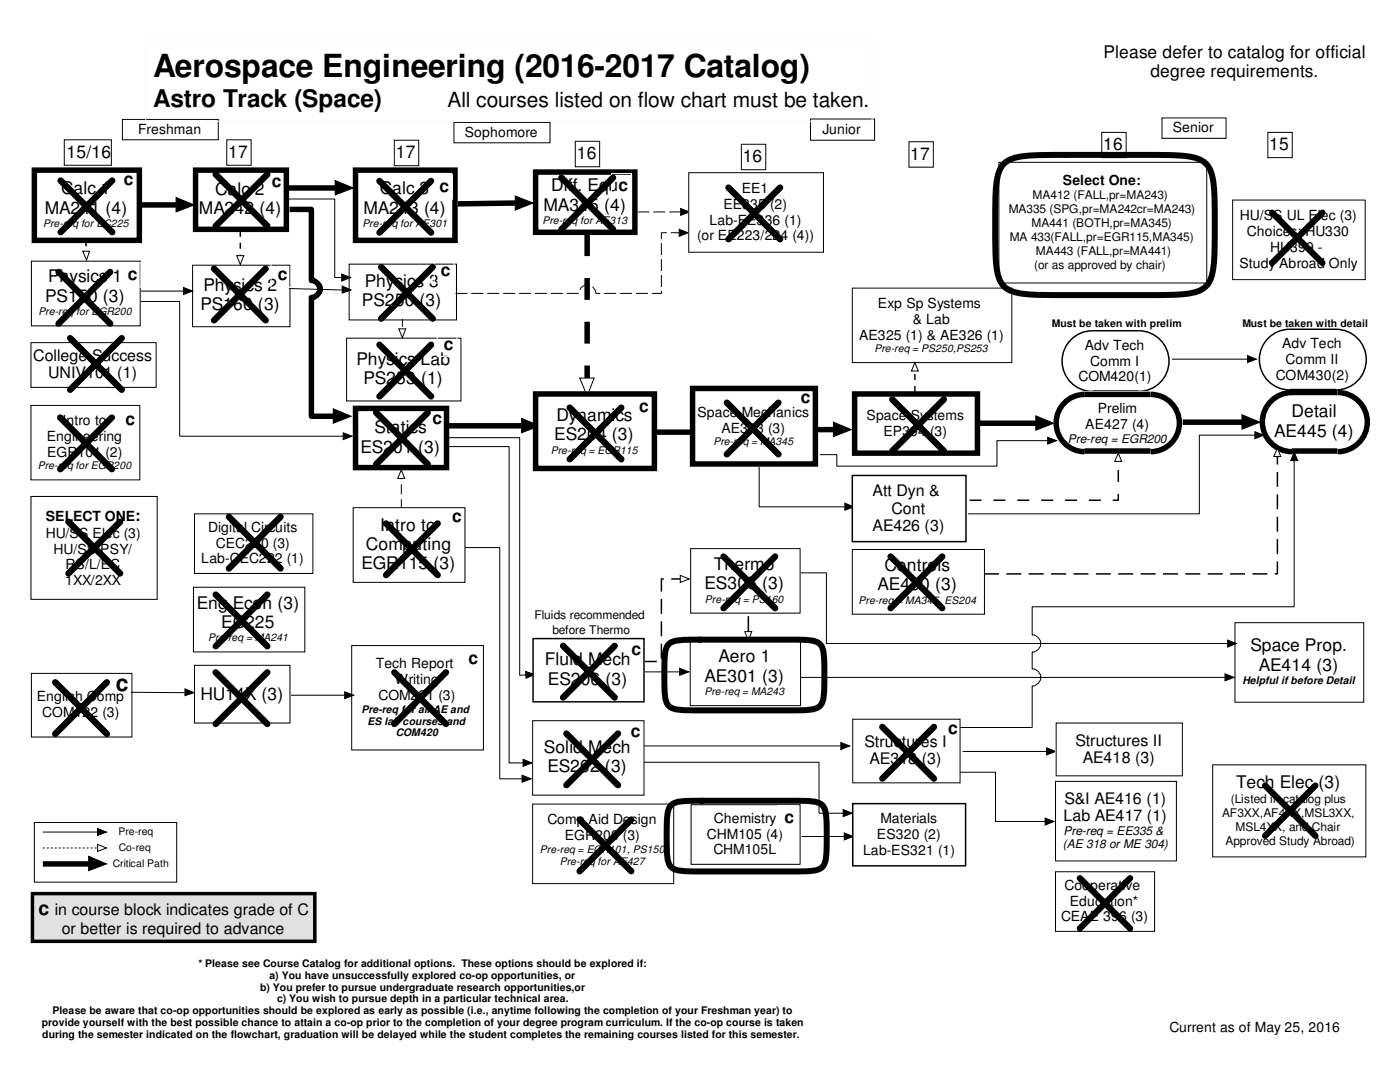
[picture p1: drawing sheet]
<svg xmlns="http://www.w3.org/2000/svg" width="279mm" height="216mm" viewBox="0 0 279 216" stroke-linecap="round" stroke-linejoin="round" font-family="sans-serif">
<path d="M117.2 46.7v28.7" fill="none" stroke="#000" stroke-width="1.1" stroke-dasharray="4.4 4.4" stroke-linecap="butt"/>
<path d="M115.7 75.4h2.9l-1.4 3.6z" fill="#fff"/>
<path d="M115.7 75.4h2.9l-1.4 3.6z" fill="none" stroke="#000" stroke-width=".2"/>
<path d="M6.3 189h156.6v20.9h-156.6z" fill="none" stroke="#fff" stroke-width=".2"/>
<path d="M38.3 52.8h19.6v12.4h-19.6z" fill-rule="evenodd" fill="#fff"/>
<path d="M38.4 52.9h19.5v12.3h-19.5z" fill="none" stroke="#000" stroke-width=".2"/>
<path d="M24.4 23.8h19.2v4.1h-19.2z" fill-rule="evenodd" fill="#fff"/>
<path d="M24.4 23.8h19.2v4.1h-19.2z" fill="none" stroke="#000" stroke-width=".2"/>
<path d="M90.6 24.4h19.2v4.1h-19.2z" fill-rule="evenodd" fill="#fff"/>
<path d="M90.6 24.4h19.2v4.1h-19.2z" fill="none" stroke="#000" stroke-width=".2"/>
<path d="M161.8 23.7h12.7v4.3h-12.7z" fill-rule="evenodd" fill="#fff"/>
<path d="M161.8 23.7h12.7v4.3h-12.7z" fill="none" stroke="#000" stroke-width=".2"/>
<path d="M231.9 23.5h12.8v4.1h-12.8z" fill-rule="evenodd" fill="#fff"/>
<path d="M102.8 39.1l3.6 1.4-3.6 1.4zM231.9 23.5h12.8v4.1h-12.8z" fill="none" stroke="#000" stroke-width=".2"/>
<path d="M102.9 40.5l-11.7 .2" fill="none" stroke="#000" stroke-width="1.1" stroke-linecap="butt"/>
<path d="M102.8 39.1l3.6 1.4-3.6 1.4z" fill="#000"/>
<path d="M6.1 80.8h21.8v15h-21.8z" fill-rule="evenodd" fill="#fff"/>
<path d="M6.2 80.9h21.7v14.9h-21.7z" fill="none" stroke="#000" stroke-width=".2"/>
<path d="M6.1 68.3h25.1v9h-25.1z" fill-rule="evenodd" fill="#fff"/>
<path d="M6.2 68.4h25v8.9h-25z" fill="none" stroke="#000" stroke-width=".2"/>
<path d="M6.2 134.3h20.1v12.8h-20.1z" fill-rule="evenodd" fill="#fff"/>
<path d="M6.3 134.4h20v12.7h-20zM26.1 138.1l10.9 .1M36.9 137.5l1.8 .7-1.8 .6z" fill="none" stroke="#000" stroke-width=".2"/>
<path d="M36.9 137.5l1.8 .7-1.8 .6z" fill="#000"/>
<path d="M12.8 27.9h9.4v5.1h-9.4z" fill-rule="evenodd" fill="#fff"/>
<path d="M12.8 27.9h9.4v5.1h-9.4z" fill="none" stroke="#000" stroke-width=".2"/>
<path d="M48 46.1v4.9" fill="none" stroke="#000" stroke-width=".3" stroke-dasharray="1.2 1.2" stroke-linecap="butt"/>
<path d="M47.2 51h1.4l-.6 1.8z" fill="#fff"/>
<path d="M28.1 58.1h8.5M36.6 57.4l1.8 .7-1.8 .7zM47.2 51h1.4l-.6 1.8z" fill="none" stroke="#000" stroke-width=".2"/>
<path d="M36.6 57.4l1.8 .7-1.8 .7z" fill="#000"/>
<path d="M38.7 132.7h19.2v11.6h-19.2z" fill-rule="evenodd" fill="#fff"/>
<path d="M38.8 132.8h19.1v11.5h-19.1z" fill="none" stroke="#000" stroke-width=".2"/>
<path d="M253 26.4h4.9v5.1h-4.9z" fill-rule="evenodd" fill="#fff"/>
<path d="M253 26.4h4.9v5.1h-4.9z" fill="none" stroke="#040404" stroke-width=".2"/>
<path d="M78.7 28h4.9v5.1h-4.9z" fill-rule="evenodd" fill="#fff"/>
<path d="M78.7 28h4.9v5.1h-4.9z" fill="none" stroke="#040404" stroke-width=".2"/>
<path d="M114.8 28.2h4.9v5.1h-4.9z" fill-rule="evenodd" fill="#fff"/>
<path d="M114.8 28.2h4.9v5.1h-4.9z" fill="none" stroke="#040404" stroke-width=".2"/>
<path d="M148 28.8h4.8v5.1h-4.8z" fill-rule="evenodd" fill="#fff"/>
<path d="M148 28.8h4.8v5.1h-4.8z" fill="none" stroke="#040404" stroke-width=".2"/>
<path d="M181.4 28.3h4.9v5.1h-4.9z" fill-rule="evenodd" fill="#fff"/>
<path d="M181.4 28.3h4.9v5.1h-4.9z" fill="none" stroke="#040404" stroke-width=".2"/>
<path d="M219.9 26.4h4.8v5.1h-4.8z" fill-rule="evenodd" fill="#fff"/>
<path d="M219.9 26.4h4.8v5.1h-4.8z" fill="none" stroke="#040404" stroke-width=".2"/>
<path d="M69.1 67.4h22.9v12.6h-22.9z" fill-rule="evenodd" fill="#fff"/>
<path d="M69.2 67.5h22.8v12.5h-22.8z" fill="none" stroke="#000" stroke-width=".2"/>
<path d="M69.6 52.6h21.5v11.2h-21.5z" fill-rule="evenodd" fill="#fff"/>
<path d="M57.7 57.6l10.7 .3M68.3 57.1l1.8 .8-1.8 .6zM69.7 52.7h21.4v11.1h-21.4z" fill="none" stroke="#000" stroke-width=".2"/>
<path d="M68.3 57.1l1.8 .8-1.8 .6z" fill="#000"/>
<path d="M38.5 117.1h22.3v13h-22.3z" fill-rule="evenodd" fill="#fff"/>
<path d="M135.6 45.8l1.7 .6-1.7 .8zM135.8 41.6l1.8 .7-1.8 .7zM38.6 117.2h22.2v12.9h-22.2z" fill="none" stroke="#000" stroke-width=".2"/>
<path d="M90.9 58.5h24.5l.4-.8a1.97 1.97 0 0 1 1.4-.9v.1a1.66 1.66 0 0 1 1.7 1.6h13.1v-12.1h3.6M127.2 42.3h8.6" fill="none" stroke="#000" stroke-width=".2" stroke-dasharray="2.4 .8" stroke-linecap="butt"/>
<path d="M135.6 45.8l1.7 .6-1.7 .8zM135.8 41.6l1.8 .7-1.8 .7z" fill="#000"/>
<path d="M45.3 27.9h4.8v5.1h-4.8z" fill-rule="evenodd" fill="#fff"/>
<path d="M45.3 27.9h4.8v5.1h-4.8z" fill="none" stroke="#040404" stroke-width=".2"/>
<path d="M57.7 39.7h9.1v15.7h1.4M68.2 54.7l1.8 .7-1.8 .7z" fill="none" stroke="#000" stroke-width=".2"/>
<path d="M68.2 54.7l1.8 .7-1.8 .7z" fill="#000"/>
<path d="M70.5 33.4h20.8v15h-20.8z" fill-rule="evenodd" fill="#fff"/>
<path d="M57.5 37.5h9.4M71 34h19.8v14h-19.8z" fill="none" stroke="#000" stroke-width="1.1" stroke-linecap="butt"/>
<path d="M66.9 36l3.6 1.5-3.6 1.4z" fill="#000"/>
<path d="M66.9 36l3.6 1.5-3.6 1.4z" fill="none" stroke="#000" stroke-width=".2"/>
<path d="M228.3 201.1h44.6v8.1h-44.6z" fill-rule="evenodd" fill="#fff"/>
<path d="M228.4 201.3h44.5v7.9h-44.5z" fill="none" stroke="#fff" stroke-width=".2"/>
<path d="M80.3 63.6v2" fill="none" stroke="#000" stroke-width=".2" stroke-dasharray="1.6 1.6" stroke-linecap="butt"/>
<path d="M79.6 65.6h1.4l-.7 1.8z" fill="#fff"/>
<path d="M79.6 65.6h1.4l-.7 1.8z" fill="none" stroke="#000" stroke-width=".2"/>
<path d="M38.7 102.4h23.7v12h-23.7z" fill-rule="evenodd" fill="#fff"/>
<path d="M35.1 39.4l3.6 1.5-3.6 1.4zM66.5 81.6l3.6 1.5-3.6 1.4zM38.8 102.5h23.6v11.9h-23.6z" fill="none" stroke="#000" stroke-width=".2"/>
<path d="M28.2 40.9h6.9M57.8 41.8h4.3v14.2a1.9 1.9 0 0 1 1.8 1.7l-.1 .5-.3 .3a1.62 1.62 0 0 1-1.4 .9v23.7h4.4" fill="none" stroke="#000" stroke-width="1.1" stroke-linecap="butt"/>
<path d="M35.1 39.4l3.6 1.5-3.6 1.4zM66.5 81.6l3.6 1.5-3.6 1.4z" fill="#000"/>
<path d="M29.1 8h144.9v16.2h-144.9z" fill="none" stroke="#fcfcfc" stroke-width=".2"/>
<g fill="#fff">
<path d="M257.8 77.8h9.2v12.8h-9.2z" fill-rule="evenodd"/>
<circle cx="257.8" cy="84.2" r="6.4"/>
<circle cx="267" cy="84.2" r="6.4"/>
</g>
<path d="M257.8 78.3h9.1M257.9 78.3a5.9 5.9 0 0 0-6 5.9 5.9 5.9 0 0 0 6 5.9M267 78.3a5.9 5.9 0 0 1 5.9 5.9 5.9 5.9 0 0 1-5.9 5.9M195.4 84.5h11.3M236.1 84.2h11.8M257.8 90h9.1" fill="none" stroke="#000" stroke-width="1.1" stroke-linecap="butt"/>
<path d="M218 78.1a6.1 6.1 0 0 1-6-6 6.1 6.1 0 0 1 6-6.1h9.2a6.1 6.1 0 0 1 6.1 6.1 6.1 6.1 0 0 1-6.1 6M218 78h9.2M257.4 77.8a6.1 6.1 0 0 1-6.1-6 6.1 6.1 0 0 1 6.1-6.1h9.2a6.1 6.1 0 0 1 6.1 6.1 6.1 6.1 0 0 1-6.1 6M257.4 77.7h9.2" fill="none" stroke="#000" stroke-width=".3"/>
<path d="M206.7 83l3.6 1.5-3.6 1.4zM247.9 82.8l3.6 1.4-3.6 1.4z" fill="#000"/>
<path d="M206.7 83l3.6 1.5-3.6 1.4zM247.9 82.8l3.6 1.4-3.6 1.4z" fill="none" stroke="#000" stroke-width=".2"/>
<path d="M137.8 160.4h21.9v12.1h-21.9z" fill-rule="evenodd" fill="#fff"/>
<path d="M137.9 160.6h21.8v11.9h-21.8z" fill="none" stroke="#000" stroke-width=".2"/>
<path d="M70.1 128.7h26.4v20.9h-26.4z" fill-rule="evenodd" fill="#fff"/>
<path d="M70.2 128.8h26.3v20.8h-26.3z" fill="none" stroke="#000" stroke-width=".2"/>
<path d="M246.4 124.2h25.8v15.9h-25.8z" fill-rule="evenodd" fill="#fff"/>
<path d="M246.5 124.2h25.7v15.9h-25.7z" fill="none" stroke="#000" stroke-width=".2"/>
<path d="M241.9 152.5h30.7v18.5h-30.7z" fill-rule="evenodd" fill="#fff"/>
<g fill="none" stroke="#000" stroke-width=".2">
<path d="M233.9 71.7h15.1M249 71l1.7 .7-1.7 .6zM89.6 87.3h14.1v47.4h1.3M89.6 89.1h12v63.1h2.8M104.1 83.5l3.6 1.5-3.6 1.4zM137.9 84.8l3.6 1.4-3.6 1.4zM166.3 84.2l3.6 1.5-3.6 1.4zM250.4 86.8h-11v15.7h-46.2M250.4 86.1l1.8 .7-1.8 .7zM92.3 109.3h7.4v46.1h4.5M104.9 134l1.8 .6-1.7 .7zM124.8 134.1h10.8"/>
<path d="M135.6 133.4l1.9 .7-1.9 .6zM104.2 154.7l1.8 .7-1.8 .7zM104.4 151.5l1.8 .7-1.8 .7zM242 152.6h30.6v18.4h-30.6z"/>
</g>
<path d="M89.3 85h14.8M128.5 86.2h9.4M162.7 85.7h3.6" fill="none" stroke="#000" stroke-width="1.1" stroke-linecap="butt"/>
<path d="M249 71l1.7 .7-1.7 .6zM104.1 83.5l3.6 1.5-3.6 1.4zM137.9 84.8l3.6 1.4-3.6 1.4zM166.3 84.2l3.6 1.5-3.6 1.4zM250.4 86.1l1.8 .7-1.8 .7zM104.9 134l1.8 .6-1.7 .7zM135.6 133.4l1.9 .7-1.9 .6zM104.2 154.7l1.8 .7-1.8 .7zM104.4 151.5l1.8 .7-1.8 .7z" fill="#000"/>
<path d="M245.9 39.8h26.6v16h-26.6z" fill-rule="evenodd" fill="#fff"/>
<path d="M246 39.9h26.5v15.9h-26.5z" fill="none" stroke="#040404" stroke-width=".2"/>
<path d="M159.9 135.2h84.6M244.5 134.5l1.8 .7-1.8 .6zM123.2 148.8h44.6M123.7 152.1h39.7v10.2h4.9M167.8 148.2l1.8 .6-1.8 .8zM192.1 149.9h16.8M208.9 149.2l1.8 .7-1.8 .7zM160 166.9h8.5M168.3 161.5l1.8 .8-1.8 .6zM168.5 166.2l1.8 .7-1.8 .7z" fill="none" stroke="#000" stroke-width=".2"/>
<path d="M244.5 134.5l1.8 .7-1.8 .6zM167.8 148.2l1.8 .6-1.8 .8zM208.9 149.2l1.8 .7-1.8 .7zM168.3 161.5l1.8 .8-1.8 .6zM168.5 166.2l1.8 .7-1.8 .7z" fill="#000"/>
<path d="M193.5 99.8h29.7v-7.6" fill="none" stroke="#000" stroke-width=".3" stroke-dasharray="2.4 2.4" stroke-linecap="butt"/>
<path d="M223.2 90.4l.7 1.7h-1.4z" fill="#fff"/>
<path d="M27.9 60.2h8v26.8h32.6M68.5 86.4l1.8 .6-1.8 .7zM223.2 90.4l.7 1.7h-1.4zM58.1 138.7h10.7M68.8 138l1.8 .7-1.8 .7z" fill="none" stroke="#000" stroke-width=".2"/>
<path d="M68.5 86.4l1.8 .6-1.8 .7zM68.8 138l1.8 .7-1.8 .7z" fill="#000"/>
<path d="M80.1 101.6v-6" fill="none" stroke="#000" stroke-width=".2" stroke-dasharray="2 1" stroke-linecap="butt"/>
<path d="M80.1 93.8l.7 1.7h-1.4z" fill="#fff"/>
<path d="M80.1 93.8l.7 1.7h-1.4z" fill="none" stroke="#000" stroke-width=".2"/>
<path d="M128.1 132h3.9v-16.5h3.8" fill="none" stroke="#000" stroke-width=".3" stroke-dasharray="3 1.5" stroke-linecap="butt"/>
<path d="M135.8 114.8l1.7 .7-1.7 .7z" fill="#fff"/>
<path d="M135.8 114.8l1.7 .7-1.7 .7z" fill="none" stroke="#000" stroke-width=".2"/>
<path d="M149.4 122.9v3.1" fill="none" stroke="#000" stroke-width=".3" stroke-dasharray="3 1.5" stroke-linecap="butt"/>
<path d="M148.6 126h1.4l-.6 1.8z" fill="#fff"/>
<path d="M159.9 114.3h5v14.1h80.1M148.6 126h1.4l-.6 1.8zM245 127.7l1.8 .7-1.8 .7z" fill="none" stroke="#000" stroke-width=".2"/>
<path d="M245 127.7l1.8 .7-1.8 .7z" fill="#000"/>
<path d="M196.4 114.5h58.5v-23.3" fill="none" stroke="#000" stroke-width=".3" stroke-dasharray="3 1.5" stroke-linecap="butt"/>
<path d="M254.9 89.4l.7 1.7h-1.4z" fill="#fff"/>
<path d="M151.5 93v8.1h17.1M254.9 89.4l.7 1.7h-1.4zM258.3 90.2l.7 1.7h-1.4zM258.3 92v29.1h-52.3v5.6a1.67 1.67 0 0 1 1.6 1 1.67 1.67 0 0 1-.4 1.9l-.7 .5h-.5v3.4a1.67 1.67 0 0 1 1.6 1 1.67 1.67 0 0 1-.4 1.9l-.7 .5h-.5v8.3h-14.7M168.6 100.4l1.8 .7-1.8 .7zM186.9 154.1h11.8v9.8h9.9M208.6 163.2l1.8 .7-1.8 .7z" fill="none" stroke="#000" stroke-width=".2"/>
<path d="M258.3 90.2l.7 1.7h-1.4zM168.6 100.4l1.8 .7-1.8 .7zM208.6 163.2l1.8 .7-1.8 .7z" fill="#000"/>
<path d="M199.3 32.3h41.5v24.2h-41.5z" fill-rule="evenodd" fill="#fff"/>
<path d="M199.3 32.4h41.5v24.1h-41.5z" fill="none" stroke="#040404" stroke-width=".2"/>
<path d="M6.3 33.4h22v15h-22z" fill-rule="evenodd" fill="#fff"/>
<path d="M6.9 34h20.9v14h-20.9z" fill="none" stroke="#000" stroke-width="1.1" stroke-linecap="butt"/>
<path d="M38.5 33.4h19.2v12.9h-19.2z" fill-rule="evenodd" fill="#fff"/>
<path d="M39 34h18.1v11.8h-18.1z" fill="none" stroke="#000" stroke-width="1.1" stroke-linecap="butt"/>
<path d="M70.4 101.2h22.4v15h-22.4z" fill-rule="evenodd" fill="#fff"/>
<path d="M70.5 101.3h22.3v14.9h-22.3z" fill="none" stroke="#000" stroke-width=".2"/>
<path d="M106.2 160.4h28.3v15.9h-28.3z" fill-rule="evenodd" fill="#fff"/>
<path d="M106.3 160.4h28.2v15.9h-28.2z" fill="none" stroke="#000" stroke-width=".2"/>
<path d="M170.1 78.1h25.5v12.8h-25.5z" fill-rule="evenodd" fill="#fff"/>
<path d="M170.6 78.6h24.5v11.8h-24.5z" fill="none" stroke="#000" stroke-width="1.1" stroke-linecap="butt"/>
<path d="M70.5 81h19.1v12.8h-19.1z" fill-rule="evenodd" fill="#fff"/>
<path d="M71 81.5h18.1v11.8h-18.1z" fill="none" stroke="#000" stroke-width="1.1" stroke-linecap="butt"/>
<path d="M106.2 143.7h22.3v15h-22.3z" fill-rule="evenodd" fill="#fff"/>
<path d="M106.3 143.8h22.2v14.9h-22.2z" fill="none" stroke="#000" stroke-width=".2"/>
<path d="M106.4 78.1h24.7v15.9h-24.7z" fill-rule="evenodd" fill="#fff"/>
<path d="M106.9 78.6h23.7v14.9h-23.7z" fill="none" stroke="#000" stroke-width="1.1" stroke-linecap="butt"/>
<path d="M106.3 127.3h22.3v12.8h-22.3z" fill-rule="evenodd" fill="#fff"/>
<path d="M106.4 127.4h22.1v12.6h-22.1z" fill="none" stroke="#000" stroke-width=".3"/>
<path d="M137.8 109.3h21.9v13h-21.9z" fill-rule="evenodd" fill="#fff"/>
<path d="M137.8 109.5h21.9v12.8h-21.9z" fill="none" stroke="#000" stroke-width=".2"/>
<path d="M170.1 160.3h22.7v12.5h-22.7z" fill-rule="evenodd" fill="#fff"/>
<path d="M170.2 160.4h22.5v12.4h-22.5z" fill="none" stroke="#000" stroke-width=".3"/>
<path d="M137.6 127.8h22.2v13h-22.2z" fill-rule="evenodd" fill="#fff"/>
<path d="M137.8 127.9h22v12.9h-22z" fill="none" stroke="#000" stroke-width=".2"/>
<path d="M137.8 77h25.4v16.1h-25.4z" fill-rule="evenodd" fill="#fff"/>
<path d="M138.2 77.5h24.5v15.1h-24.5z" fill="none" stroke="#000" stroke-width="1.1" stroke-linecap="butt"/>
<path d="M170.1 143.4h21.5v12.8h-21.5z" fill-rule="evenodd" fill="#fff"/>
<path d="M170.2 143.5h21.4v12.7h-21.4z" fill="none" stroke="#000" stroke-width=".2"/>
<path d="M170 57.4h31.9v14.9h-31.9z" fill-rule="evenodd" fill="#fff"/>
<path d="M170.1 57.5h31.8v14.8h-31.8z" fill="none" stroke="#000" stroke-width=".2"/>
<path d="M210.7 144.2h25.3v10.6h-25.3z" fill-rule="evenodd" fill="#fff"/>
<path d="M210.8 144.3h25.2v10.5h-25.2z" fill="none" stroke="#000" stroke-width=".2"/>
<path d="M170 94.8h22.9v13.4h-22.9z" fill-rule="evenodd" fill="#fff"/>
<path d="M170.1 94.9h22.7v13.2h-22.7z" fill="none" stroke="#000" stroke-width=".3"/>
<path d="M170 109.6h26.5v13h-26.5z" fill-rule="evenodd" fill="#fff"/>
<path d="M170.1 109.6h26.4v13h-26.4z" fill="none" stroke="#000" stroke-width=".2"/>
<path d="M182.6 78.2v-4.1" fill="none" stroke="#000" stroke-width=".3" stroke-dasharray="1.2 1.2" stroke-linecap="butt"/>
<path d="M182.6 72.3l.7 1.7h-1.4z" fill="#fff"/>
<path d="M182.6 72.3l.7 1.7h-1.4z" fill="none" stroke="#000" stroke-width=".2"/>
<path d="M6.1 98.9h25.3v20.7h-25.3z" fill-rule="evenodd" fill="#fff"/>
<path d="M6.2 99.1h25.2v20.5h-25.2z" fill="none" stroke="#000" stroke-width=".2"/>
<path d="M137.3 34.3h27v16h-27z" fill-rule="evenodd" fill="#fff"/>
<path d="M137.5 34.5h26.8v15.8h-26.8z" fill="none" stroke="#000" stroke-width=".2"/>
<path d="M106.4 33.9h20.8v13h-20.8z" fill-rule="evenodd" fill="#fff"/>
<path d="M106.9 34.3h19.8v12.1h-19.8z" fill="none" stroke="#000" stroke-width="1.1" stroke-linecap="butt"/>
<path d="M6.2 52h21.8v13h-21.8z" fill-rule="evenodd" fill="#fff"/>
<path d="M6.3 52.1h21.7v12.9h-21.7z" fill="none" stroke="#000" stroke-width=".2"/>
<g fill="#fff">
<path d="M216.4 78.2h13.3v12.4h-13.3z" fill-rule="evenodd"/>
<circle cx="216.5" cy="84.4" r="6.2"/>
<circle cx="229.7" cy="84.4" r="6.2"/>
</g>
<path d="M216.4 78.7h13.2M216.5 78.7a5.7 5.7 0 0 0-5.7 5.7 5.7 5.7 0 0 0 5.7 5.7M229.7 78.7a5.7 5.7 0 0 1 5.7 5.7 5.7 5.7 0 0 1-5.7 5.7M216.4 90h13.2" fill="none" stroke="#000" stroke-width="1.1" stroke-linecap="butt"/>
<path d="M210.6 155.8h24.2v16h-24.2z" fill-rule="evenodd" fill="#fff"/>
<path d="M210.7 155.9h24.1v15.9h-24.1z" fill="none" stroke="#000" stroke-width=".2"/>
<path d="M6.8 164h28.5v12h-28.5z" fill-rule="evenodd" fill="#fff"/>
<path d="M6.9 164.1h28.4v11.9h-28.4z" fill="none" stroke="#000" stroke-width=".2"/>
<path d="M23.5 167.7h7v3.1h-7z" fill-rule="evenodd" fill="#fff"/>
<path d="M23.5 167.7h7v3.1h-7z" fill="none" stroke="#fff" stroke-width=".2"/>
<path d="M8.6 166h10.9M19.5 165.3l1.8 .7-1.8 .7z" fill="none" stroke="#040404" stroke-width=".2"/>
<path d="M19.5 165.3l1.8 .7-1.8 .7z" fill="#000"/>
<path d="M8.6 169.2h10.9" fill="none" stroke="#040404" stroke-width=".2" stroke-dasharray=".4 .4" stroke-linecap="butt"/>
<path d="M19.5 168.5l1.8 .7-1.8 .7z" fill="#fff"/>
<path d="M19.5 168.5l1.8 .7-1.8 .7z" fill="none" stroke="#040404" stroke-width=".2"/>
<path d="M23.3 164.5h8.1v3.1h-8.1z" fill-rule="evenodd" fill="#fff"/>
<path d="M23.5 164.6h7.9v3h-7.9z" fill="none" stroke="#fff" stroke-width=".2"/>
<path d="M8.6 172.4h9.1" fill="none" stroke="#040404" stroke-width="1.1" stroke-linecap="butt"/>
<path d="M17.7 170.9l3.6 1.5-3.6 1.3z" fill="#000"/>
<path d="M17.7 170.9l3.6 1.5-3.6 1.3z" fill="none" stroke="#040404" stroke-width=".2"/>
<path d="M22.2 170.8h12v3.1h-12z" fill-rule="evenodd" fill="#fff"/>
<path d="M22.4 170.9h11.8v3h-11.8z" fill="none" stroke="#fff" stroke-width=".2"/>
<path d="M210.6 173.9h19.8v11.9h-19.8z" fill-rule="evenodd" fill="#fff"/>
<path d="M209.1 87.2l1.8 .7-1.8 .7zM209.1 87.9h-10.1v5.1h-32v-2.3h-3.4M210.7 173.9h19.7v11.9h-19.7z" fill="none" stroke="#000" stroke-width=".2"/>
<path d="M209.1 87.2l1.8 .7-1.8 .7z" fill="#000"/>
<path d="M17.1 48l.2 2.2" fill="none" stroke="#000" stroke-width=".3" stroke-dasharray="1.2 1.2" stroke-linecap="butt"/>
<path d="M16.5 50.1h1.4l-.6 1.8z" fill="#fff"/>
<path d="M16.5 50.1h1.4l-.6 1.8z" fill="none" stroke="#000" stroke-width=".2"/>
<path d="M6.2 178h56.9v10.1h-56.9z" fill-rule="evenodd" fill="#e1e1e1"/>
<path d="M6.5 178.3h56.3v9.5h-56.3z" fill="none" stroke="#000" stroke-width=".69" stroke-linecap="butt"/>
<path d="M86.4 34.8h3.9v4.9h-3.9zM122 34.6h4v4.9h-4zM24.1 52.4h4v4.9h-4zM54.1 52.5h4v4.9h-4zM86.7 51.6h3.9v4.9h-3.9zM87.2 66.3h4v4.9h-4zM23.6 81.3h4v4.8h-4zM92.1 129.1h4v4.9h-4zM155.2 160.7h4v4.9h-4z" fill="none" stroke="#fff" stroke-width=".2"/>
<g fill="none" stroke="#000" stroke-width="1.3">
<path d="M12.1 36l10.3 10.3M22.4 36l-10.3 10.3M43 34.8l10.3 10.3M53.3 34.8l-10.3 10.3M75.7 36.1l10.3 10.3M86 36.1l-10.3 10.3M112 35.5l10.3 10.3M122.3 35.5l-10.3 10.3M145.4 37.4l10.3 10.3M155.7 37.4l-10.3 10.3M11.7 54.3l10.3 10.3M22 54.3l-10.3 10.3"/>
<path d="M42.7 53.6l10.3 10.3M53 53.6l-10.3 10.3M76.1 53.3l10.3 10.3M86.4 53.3l-10.3 10.3M253.9 42.4l10 10.1M263.9 42.4l-10 10.1M14 67.5l10.3 10.3M24.3 67.5l-10.3 10.3M75.7 68.8l10.3 10.3M86 68.8l-10.3 10.3M178.1 79.7l10.3 10.3M188.4 79.7l-10.3 10.3"/>
<path d="M12 83.3l10.3 10.3M22.3 83.3l-10.3 10.3M75.1 82.3l10.3 10.3M85.4 82.3l-10.3 10.3M113.7 81.3l10.3 10.3M124 81.3l-10.3 10.3M145.1 80.4l10.3 10.3M155.4 80.4l-10.3 10.3M13.7 104.1l10.3 10.3M24 104.1l-10.3 10.3M43 118.6l10.3 10.3M45.7 103.1l10.3 10.3"/>
<path d="M53.3 118.6l-10.3 10.3M56 103.1l-10.3 10.3M77.1 104.5l10.3 10.3M87.4 104.5l-10.3 10.3M144.4 111.1l10.3 10.3M154.7 111.1l-10.3 10.3M177.7 111.1l10.3 10.3M188 111.1l-10.3 10.3M11 136.1l10.3 10.3M21.3 136.1l-10.3 10.3M43 134.2l10.3 10.3M53.3 134.2l-10.3 10.3"/>
<path d="M78.7 134.2l10.3 10.3M89 134.2l-10.3 10.3M112.4 128.9l10.3 10.3M122.7 128.9l-10.3 10.3M113 146.4l10.3 10.3M123.3 146.4l-10.3 10.3M176.1 145.1l10.3 10.3M186.4 145.1l-10.3 10.3M252.5 156.7l10 10.1M262.5 156.7l-10 10.1M115.7 163.5l10.3 10.3M126 163.5l-10.3 10.3"/>
<path d="M215.5 175.2l10 10.1M225.5 175.2l-10 10.1"/>
</g>
<path d="M200.4 32.7a6.6 6.6 0 0 1 4.1-1.6l5.6-.2h20.8a30.4 30.4 0 0 1 8.1 .7 4.4 4.4 0 0 1 3 3.9 85.2 85.2 0 0 1 .4 14 16.2 16.2 0 0 1-1.1 6.9 4.7 4.7 0 0 1-3.4 2.1 48.1 48.1 0 0 1-9.5 .4h-18.3a30.4 30.4 0 0 1-8.1-.8 4.4 4.4 0 0 1-3-3.8 85.2 85.2 0 0 1-.4-14 16.2 16.2 0 0 1 1.2-6.9zM133.5 128.5a4.7 4.7 0 0 1 3.2-.8l22.4-.1a10 10 0 0 1 4 .5 2.72 2.72 0 0 1 1.3 2.5l.1 5.7a10 10 0 0 1-.5 4 2.72 2.72 0 0 1-2.5 1.3l-23.5 .1a10 10 0 0 1-4-.5 2.72 2.72 0 0 1-1.3-2.4l-.1-5.7a10 10 0 0 1 .5-4.1zM133.9 160.7a4.7 4.7 0 0 1 3.2-.9h22.5a10 10 0 0 1 4 .5 2.72 2.72 0 0 1 1.3 2.5l.1 5.7a10 10 0 0 1-.5 4 2.72 2.72 0 0 1-2.5 1.3l-23.5 .1a10 10 0 0 1-4-.5 2.72 2.72 0 0 1-1.3-2.5l-.1-5.7a10 10 0 0 1 .5-4z" fill="none" stroke="#000" stroke-width="1.2"/>
<text font-size="6.3" x="30.6" y="15.4">Aerospace Engineering (2016-2017 Catalog)</text>
<text font-size="4.9" x="30.6" y="21.3">Astro Track (Space)</text>
<text font-size="4.6" fill="#040404" x="23.1" y="137.8">c</text>
<text font-size="4.2" fill="#040404" x="89.3" y="21.3">All courses listed on flow chart must be taken.</text>
<text font-size="3.9" x="7.7" y="182.7">c</text>
<g font-size="3.5">
<text x="220.3" y="11.5">Please defer to catalog for official</text>
<text x="229.6" y="15.4">degree requirements.</text>
<text x="13.3" y="31.5">15/16</text>
<text x="12.2" y="38.8">Calc 1</text>
<text x="43" y="38.9">Calc 2</text>
<text x="75.8" y="38.8">Calc 3</text>
<text x="87.7" y="38.3">c</text>
<text x="110" y="38.2">Diff. Equc</text>
<text x="8.9" y="42.7">MA241 (4)</text>
<text x="39.7" y="42.8">MA242 (4)</text>
<text x="72.5" y="42.7">MA243 (4)</text>
<text x="108.5" y="42.1">MA345 (4)</text>
<text x="9.6" y="56.3">Physics 1</text>
<text x="25.5" y="55.9">c</text>
<text x="40.6" y="58">Physics 2</text>
<text x="55.5" y="56">c</text>
<text x="72.8" y="57.2">Physics 3</text>
<text x="88" y="55.1">c</text>
<text x="9" y="60.2">PS150 (3)</text>
<text x="40" y="61.9">PS160 (3)</text>
<text x="72.2" y="61.1">PS250 (3)</text>
<text x="88.6" y="69.8">c</text>
<text x="71.2" y="72.8">Physics Lab</text>
<text x="72.5" y="76.7">PS253 (1)</text>
<text x="111" y="83.9">Dynamics</text>
<text x="257.8" y="83.2">Detail</text>
<text x="25" y="84.8">c</text>
<text x="74.7" y="86.4">Statics</text>
<text x="110.6" y="87.8">ES204 (3)</text>
<text x="254.3" y="87.1">AE445 (4)</text>
<text x="71.9" y="90.3">ES201 (3)</text>
<text x="75.9" y="105.9">Intro to</text>
<text x="72.1" y="113.6">EGR115 (3)</text>
<text x="73" y="109.7">Computing</text>
<text x="142.5" y="113.7">Thermo</text>
<text x="176.5" y="113.9">Controls</text>
<text x="140.6" y="117.6">ES305 (3)</text>
<text x="175.1" y="117.8">AE430 (3)</text>
<text x="249.6" y="130">Space Prop.</text>
<text x="93.5" y="132.5">c</text>
<text x="108.8" y="132.8">Fluid Mech</text>
<text x="109.3" y="136.6">ES206 (3)</text>
<text x="140.6" y="136">AE301 (3)</text>
<text x="143.4" y="132.2">Aero 1</text>
<text x="251.2" y="133.9">AE414 (3)</text>
<text x="40" y="139.6">HU14X (3)</text>
<text x="108.5" y="150.2">Solid Mech</text>
<text x="109.3" y="154.1">ES202 (3)</text>
<text x="156.5" y="164.2">c</text>
</g>
<g font-size="3.5" fill="#040404">
<text x="220.2" y="30">16</text>
<text x="253.3" y="30">15</text>
<text x="45.6" y="31.5">17</text>
<text x="79" y="31.5">17</text>
<text x="115.1" y="31.7">16</text>
<text x="148.3" y="32.3">16</text>
<text x="181.7" y="31.8">17</text>
<text x="24.7" y="37">c</text>
<text x="54.3" y="37.3">c</text>
<text x="127.6" y="82.3">c</text>
<text x="159.9" y="80.3">c</text>
<text x="86.3" y="84.5">c</text>
<text x="90.2" y="104.1">c</text>
<text x="39.3" y="121.5">Eng Econ (3)</text>
<text x="44.2" y="125.3">EC225</text>
<text x="126" y="130.7">c</text>
<text x="125.9" y="147">c</text>
<text x="189.2" y="146.4">c</text>
<text x="246.7" y="157.3">Tech Elec (3)</text>
</g>
<g font-size="3.2">
<text x="6.6" y="72.1">College Success</text>
<text x="9.6" y="75.5">UNIV101 (1)</text>
<text x="174.1" y="99">Att Dyn &amp;</text>
<text x="27" y="103.9">:</text>
<text x="174.1" y="106">AE426 (3)</text>
<text x="177.9" y="102.5">Cont</text>
<text x="172.6" y="149">Structures I</text>
<text x="214.6" y="148.8">Structures II</text>
<text x="173.5" y="152.5">AE318 (3)</text>
<text x="216.1" y="152.3">AE418 (3)</text>
<text x="212.4" y="160.4">S&amp;I AE416 (1)</text>
<text x="212.2" y="163.8">Lab AE417 (1)</text>
<text x="10.9" y="182.7">in course block indicates grade of C</text>
<text x="12.3" y="186.4">or better is required to advance</text>
</g>
<g font-size="2.8">
<text x="27.6" y="26.7">Freshman</text>
<text x="92.8" y="27.3">Sophomore</text>
<text x="164.1" y="26.7">Junior</text>
<text x="234.1" y="26.4">Senior</text>
<text x="144.4" y="41.7">EE335 (2)</text>
<text x="148" y="38.5">EE1</text>
<text x="139.1" y="47.9">(or EE223/224 (4))</text>
<text x="141.6" y="44.8">Lab-EE336 (1)</text>
<text x="247.4" y="43.9">HU/SS UL Elec (3)</text>
<text x="248.8" y="47.1">Choices: HU330</text>
<text x="247.4" y="53.4">Study Abroad Only</text>
<text x="253.5" y="50.3">HU399 -</text>
<text x="175.2" y="61.4">Exp Sp Systems</text>
<text x="182.2" y="64.6">&amp; Lab</text>
<text x="171.5" y="67.8">AE325 (1) &amp; AE326 (1)</text>
<text x="216.5" y="69.8">Adv Tech</text>
<text x="255.9" y="69.5">Adv Tech</text>
<text x="215.2" y="76.1">COM420(1)</text>
<text x="217.6" y="72.9">Comm I</text>
<text x="254.6" y="75.8">COM430(2)</text>
<text x="256.6" y="72.6">Comm II</text>
<text x="139.2" y="83.1">Space Mechanics</text>
<text x="172.9" y="83.7">Space Systems</text>
<text x="219.1" y="82.3">Prelim</text>
<text x="9.3" y="88">Engineering</text>
<text x="12.5" y="84.8">Intro to</text>
<text x="144" y="86.3">AE313 (3)</text>
<text x="176.3" y="86.9">EP394 (3)</text>
<text x="216.6" y="85.5">AE427 (4)</text>
<text x="9.4" y="91.2">EGR101 (2)</text>
<text x="9.1" y="103.9">SELECT ONE</text>
<text x="9.1" y="107.3">HU/SS Elec (3)</text>
<text x="41.6" y="106.2">Digital Circuits</text>
<text x="10.7" y="110.4">HU/SS/PSY/</text>
<text x="13.1" y="113.6">RS/L/EC</text>
<text x="40.2" y="112.4">Lab-CEC222 (1)</text>
<text x="43.1" y="109.3">CEC220 (3)</text>
<text x="13" y="116.8">1XX/2XX</text>
<text x="75" y="133.3">Tech Report</text>
<text x="78.8" y="136.5">Writing</text>
<text x="7.3" y="139.9">English Comp</text>
<text x="8.4" y="143.1">COM122 (3)</text>
<text x="75.5" y="139.7">COM221 (3)</text>
<text x="109.3" y="164.5">Comp Aid Design</text>
<text x="112.7" y="167.7">EGR200 (3)</text>
<text x="141.1" y="167.4">CHM105 (4)</text>
<text x="142.5" y="164.2">Chemistry</text>
<text x="175" y="167.5">ES320 (2)</text>
<text x="175.7" y="164.3">Materials</text>
<text x="142.4" y="170.5">CHM105L</text>
<text x="172.3" y="170.6">Lab-ES321 (1)</text>
<text x="212.4" y="177.6">Cooperative</text>
<text x="211.8" y="183.9">CEAE 396 (3)</text>
<text x="213.5" y="180.8">Education*</text>
<text x="233.4" y="206">Current as of May 25, 2016</text>
</g>
<text font-size="2.8" fill="#040404" x="212.1" y="36.9">Select One:</text>
<g font-size="2.4" fill="#040404">
<text x="206.1" y="39.8">MA412 (FALL,pr=MA243)</text>
<text x="201.3" y="42.6">MA335 (SPG,pr=MA242cr=MA243)</text>
<text x="205.9" y="45.3">MA441 (BOTH,pr=MA345)</text>
<text x="201.5" y="48.1">MA 433(FALL,pr=EGR115,MA345)</text>
<text x="206.4" y="53.7">(or as approved by chair)</text>
<text x="206.8" y="50.9">MA443 (FALL,pr=MA441)</text>
<text x="245.7" y="160.2">(Listed in catalog plus</text>
<text x="243.9" y="163">AF3XX,AF4XX,MSL3XX,</text>
<text x="246.5" y="165.8">MSL4XX, and Chair</text>
<text x="244.6" y="168.6">Approved Study Abroad)</text>
</g>
<g font-size="2.4">
<text x="213.1" y="88.3">Pre-req = EGR200</text>
<text x="106.7" y="123.6">Fluids recommended</text>
<text x="110.2" y="126.4">before Thermo</text>
<text x="212.2" y="166.6">Pre-req = EE335 &amp;</text>
<text x="212.1" y="169.2">(AE 318 or ME 304)</text>
</g>
<g font-size="2.1">
<text x="8.6" y="45.3">Pre-req for EC225</text>
<text x="72.3" y="45.3">Pre-req for AE301</text>
<text x="108.2" y="44.7">Pre-req for AE313</text>
<text x="7.7" y="62.9">Pre-req for EGR200</text>
<text x="174.5" y="70.1">Pre-req = PS250,PS253</text>
<text x="142.4" y="88.8">Pre-req = MA345</text>
<text x="7.5" y="93.6">Pre-req for EGR200</text>
<text x="109.9" y="90.5">Pre-req = EGR115</text>
<text x="140.7" y="120.3">Pre-req = PS160</text>
<text x="171.4" y="120.4">Pre-req = MA345, ES204</text>
<text x="247.9" y="136.5">Helpful if before Detail</text>
<text x="72.1" y="142.2">Pre-req for all AE and</text>
<text x="140.6" y="138.7">Pre-req = MA243</text>
<text x="73.3" y="144.6">ES lab courses and</text>
<text x="79" y="146.9">COM420</text>
<text x="107.7" y="170.2">Pre-req = EGR101, PS150</text>
<text x="111.7" y="172.6">Pre-req for AE427</text>
<text x="39.6" y="192.9">* Please see Course Catalog for additional options. These options should be explored if:</text>
<text x="51.9" y="197.7">b) You prefer to pursue undergraduate research opportunities,or</text>
<text x="53.8" y="195.3">a) You have unsuccessfully explored co-op opportunities, or</text>
<text x="10.5" y="202.4">Please be aware that co-op opportunities should be explored as early as possible (i.e., anytime following the completion of your Freshman year) to</text>
<text x="55.3" y="200">c) You wish to pursue depth in a particular technical area.</text>
<text x="8.3" y="204.8">provide yourself with the best possible chance to attain a co-op prior to the completion of your degree program curriculum. If the co-op course is taken</text>
<text x="8.4" y="207.1">during the semester indicated on the flowchart, graduation will be delayed while the student completes the remaining courses listed for this semester.</text>
</g>
<g font-size="2.1" fill="#040404">
<text x="209.9" y="65.3">Must be taken with prelim</text>
<text x="247.9" y="65.2">Must be taken with detail</text>
<text x="41.6" y="128">Pre-req = MA241</text>
<text x="23.6" y="166.6">Pre-req</text>
<text x="22.5" y="172.9">Critical Path</text>
<text x="23.7" y="169.9">Co-req</text>
</g>
</svg>
